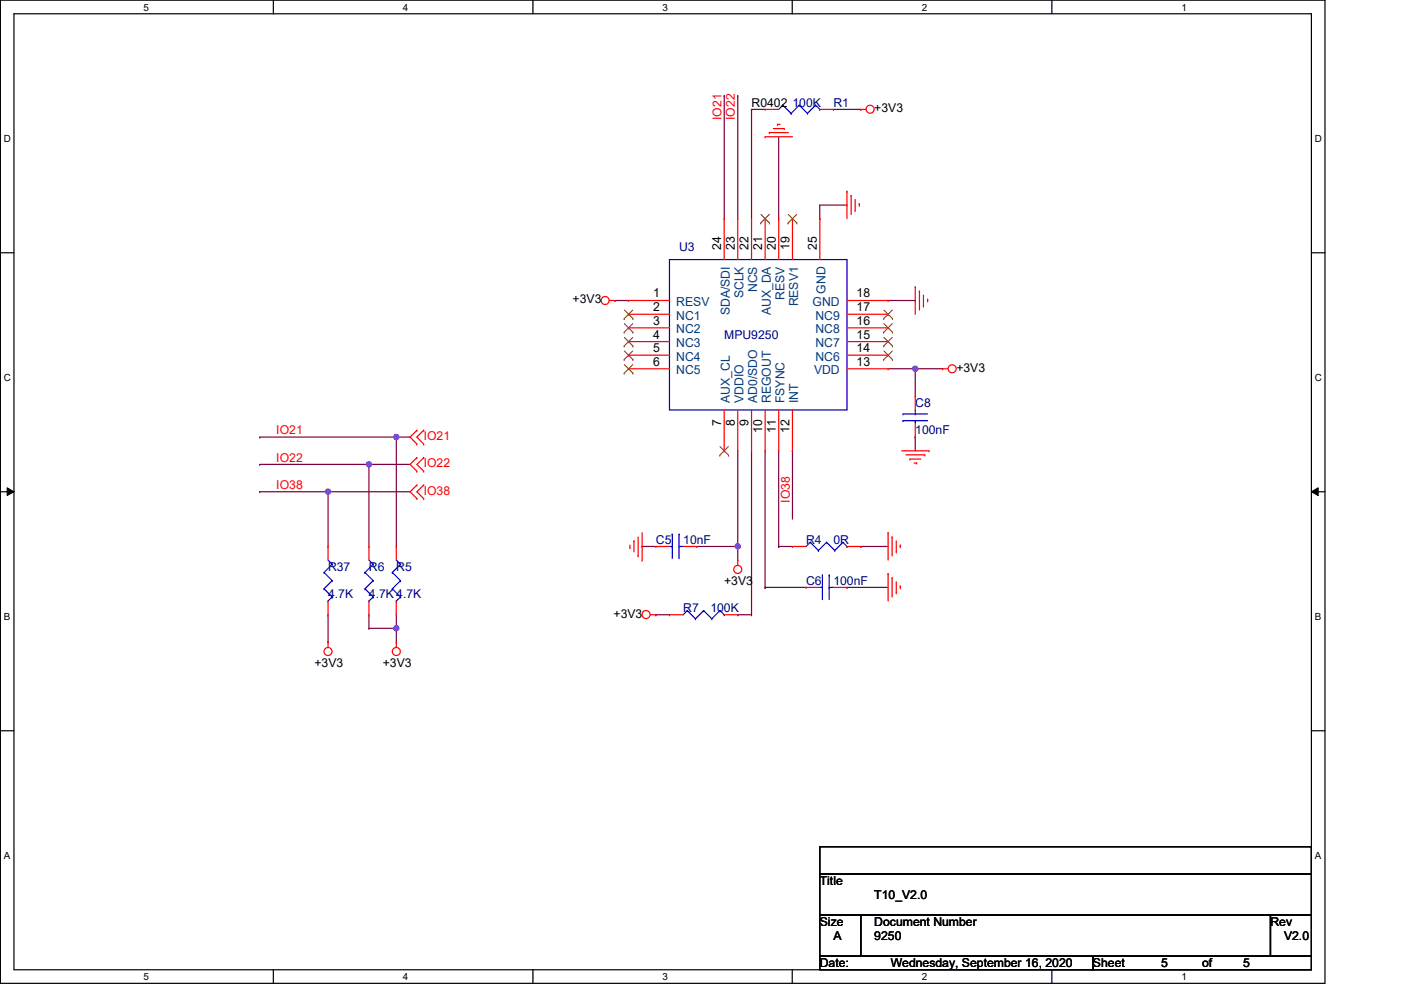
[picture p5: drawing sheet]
<svg xmlns="http://www.w3.org/2000/svg" width="297mm" height="210mm" viewBox="0 0 297 210" stroke-linecap="round" stroke-linejoin="round" font-family="sans-serif">
<path d="M.1 0h280.8v208.5h-280.8zM3 2.9h275v202.7h-275z" fill="none" stroke="#000" stroke-width=".25"/>
<g fill="#fff">
<path d="M30.4 .3h1.2v2.4h-1.2z"/>
<path d="M30.4 205.9h1.2v2.3h-1.2z"/>
</g>
<path d="M58 0v2.9M58 205.6v2.9" fill="none" stroke="#000" stroke-width=".25"/>
<g fill="#fff">
<path d="M85.4 .3h1.2v2.4h-1.2z"/>
<path d="M85.4 205.9h1.2v2.3h-1.2z"/>
</g>
<path d="M113 0v2.9M113 205.6v2.9" fill="none" stroke="#000" stroke-width=".25"/>
<g fill="#fff">
<path d="M140.5 .3h1.1v2.4h-1.1z"/>
<path d="M140.5 205.9h1.1v2.3h-1.1z"/>
</g>
<path d="M168 0v2.9M168 205.6v2.9" fill="none" stroke="#000" stroke-width=".25"/>
<g fill="#fff">
<path d="M195.4 .3h1.2v2.4h-1.2z"/>
<path d="M195.4 205.9h1.2v2.3h-1.2z"/>
</g>
<path d="M223 0v2.9M223 205.6v2.9" fill="none" stroke="#000" stroke-width=".25"/>
<g fill="#fff">
<path d="M250.5 .3h1.1v2.4h-1.1z"/>
<path d="M250.5 205.9h1.1v2.3h-1.1z"/>
<path d="M.8 28.2h1.5v2.4h-1.5z"/>
<path d="M278.8 28.2h1.4v2.4h-1.4z"/>
<path d="M.8 78.9h1.5v2.3h-1.5z"/>
<path d="M278.8 78.9h1.4v2.3h-1.4z"/>
</g>
<path d="M.1 53.6h2.9M278 53.6h2.9" fill="none" stroke="#000" stroke-width=".25"/>
<g fill="#fff">
<path d="M.8 129.6h1.4v2.3h-1.4z"/>
<path d="M278.8 129.6h1.3v2.3h-1.3z"/>
</g>
<path d="M.1 104.3h2.9M278 104.3h2.9" fill="none" stroke="#000" stroke-width=".25"/>
<path d="M1.5 103.4l1.5 .9-1.5 .8zM278 104.3l1.5-.9v1.7z" fill="#000"/>
<path d="M1.5 103.4l1.5 .9-1.5 .8zM278 104.3l1.5-.9v1.7z" fill="none" stroke="#000" stroke-width=".21"/>
<g fill="#fff">
<path d="M.8 180.3h1.4v2.3h-1.4z"/>
<path d="M278.8 180.3h1.3v2.3h-1.3z"/>
</g>
<path d="M.1 154.9h2.9M278 154.9h2.9" fill="none" stroke="#000" stroke-width=".25"/>
<g fill="none" stroke="#7f003f" stroke-width=".25">
<path d="M153.5 20.3h.1M153.5 20.3v26.1M156.4 20.3h.1M156.4 20.3v26.1M159.3 23.2h.1M159.3 23.2v23.2M159.3 23.2h2.9M165.1 29v17.4M176.7 23.2h5.8M182.5 23.2h.1M165.1 46.4h.1M173.8 46.4h.1"/>
<path d="M179.6 43.5h.1M179.6 43.5h-5.8v2.9M130.4 63.7h.1M130.4 63.7h2.9M188.3 63.7h5.8M194.1 63.7h.1M156.4 95.6v23.1M159.3 95.6v34.7M194.1 92.7h.1M194.1 92.7v2.9M156.4 115.9h.1M159.3 130.3h.1"/>
</g>
<circle cx="156.4" cy="115.8" r=".56" fill="#f0f"/>
<circle cx="156.4" cy="115.8" r=".56" fill="none" stroke="#f0f" stroke-width=".25"/>
<path d="M188.3 78.2h5.8M194.1 78.2h.1M162.2 95.6v28.9M136.1 115.9h.1M136.1 115.9h3M147.7 115.9h.1M147.7 115.9h8.7M162.2 124.5h.1M162.2 124.5h8.7M179.6 124.5h.1M179.6 124.5h8.7" fill="none" stroke="#7f003f" stroke-width=".25"/>
<circle cx="194" cy="78.2" r=".56" fill="#f0f"/>
<circle cx="194" cy="78.2" r=".56" fill="none" stroke="#f0f" stroke-width=".25"/>
<path d="M194.1 78.2h.1M194.1 78.2v5.8M194.1 78.2h5.8M78.2 98.5h.1M78.2 98.5h8.7M78.2 98.5v17.4M84 92.7h.1M84 92.7h2.9" fill="none" stroke="#7f003f" stroke-width=".25"/>
<circle cx="78.2" cy="98.5" r=".56" fill="#f0f"/>
<circle cx="78.2" cy="98.5" r=".56" fill="none" stroke="#f0f" stroke-width=".25"/>
<path d="M84 92.7h.1M84 92.7v23.2" fill="none" stroke="#7f003f" stroke-width=".25"/>
<circle cx="84" cy="92.7" r=".56" fill="#f0f"/>
<circle cx="84" cy="92.7" r=".56" fill="none" stroke="#f0f" stroke-width=".25"/>
<path d="M84 133.2h.1M84 130.3v2.9" fill="none" stroke="#7f003f" stroke-width=".25"/>
<circle cx="84" cy="133.2" r=".56" fill="#f0f"/>
<circle cx="84" cy="133.2" r=".56" fill="none" stroke="#f0f" stroke-width=".25"/>
<g fill="none" stroke="#7f003f" stroke-width=".25">
<path d="M55.1 92.7h.1M55.1 98.5h.1M55.1 92.7h28.9M55.1 98.5h23.1M165.1 95.6v20.3M69.6 104.3h.1M69.6 104.3v11.6M165.1 115.9h.1M165.1 115.9h2.9M182.5 115.9h.1M182.5 115.9h5.8M78.2 130.3h.1"/>
<path d="M78.2 133.2h.1M78.2 130.3v2.9M78.2 133.2h5.8M139.1 130.3h.1M139.1 130.3h2.8M156.4 130.3h.1M156.4 130.3h2.9"/>
</g>
<circle cx="69.5" cy="104.2" r=".56" fill="#f0f"/>
<circle cx="69.5" cy="104.2" r=".56" fill="none" stroke="#f0f" stroke-width=".25"/>
<path d="M168 95.6h.1M168 95.6v14.5M55.1 104.3h.1M55.1 104.3h31.8M69.6 104.3h.1M69.6 130.3h.1M69.6 130.3v5.8M84 133.2h.1M84 133.2v2.9" fill="none" stroke="#7f003f" stroke-width=".25"/>
<g fill="none" stroke="#f00" stroke-width=".25">
<path d="M162.2 29h.1M162.2 23.2h.1M162.2 23.2h2.9M162.2 29h5.8M163.1 28.1h.1M163.1 28.1h4M164 27.3h2.3M164.8 26.4h.1M164.8 26.4h.6M166.3 27.3h.1M173.8 23.2h2.9M176.7 23.2h.1"/>
<path d="M182.5 23.2h.1M182.5 23.2h1.1M153.5 46.4h.1M153.5 46.4v8.6M156.4 46.4h.1M156.4 46.4v8.6M159.3 46.4h.1M159.3 46.4v8.6M162.2 46.4h.1M162.2 46.4v8.6M165.1 46.4h.1M165.1 46.4v8.6"/>
<path d="M168 46.4h.1M168 46.4v8.6M173.8 46.4h.1M173.8 46.4v8.6M179.6 40.6h.1M179.6 40.6v5.8M180.5 41.4h.1M180.5 41.4v4.1M181.3 44.6h.1M181.3 42.3v2.3M182.2 43.2h.1M182.2 43.2v.5"/>
<path d="M129.2 63.7h1.2M130.4 63.7h.1M133.3 63.7h.1M133.3 66.6h.1M133.3 69.5h.1M133.3 72.4h.1M133.3 75.3h.1M133.3 78.2h.1M133.3 78.2h8.6M133.3 63.7h8.6M133.3 66.6h8.6M133.3 69.5h8.6"/>
<path d="M133.3 72.4h8.6M133.3 75.3h8.6M179.6 78.2h8.7M179.6 63.7h8.7M179.6 66.6h8.7M179.6 69.5h8.7M179.6 72.4h8.7M179.6 75.3h8.7M188.3 78.2h.1M188.3 75.3h.1M188.3 72.4h.1M188.3 69.5h.1"/>
<path d="M188.3 66.6h.1M188.3 63.7h.1M194.1 60.8h.1M194.1 60.8v5.8M194.9 61.7h.1M194.9 61.7v4M195.8 64.9h.1M195.8 62.6v2.3M196.7 63.5h.1M196.7 63.5v.5M199.9 78.2h.1M199.9 78.2h1.1"/>
<path d="M88.4 97h.1M88.4 99.9h.1M88.4 91.2h.1M88.4 94.1h.1M88.4 97l-1.5 1.5 1.5 1.4M88.4 91.2l-1.5 1.5 1.5 1.4M89.8 99.9h.1M89.8 97h.1M89.8 94.1h.1M89.8 91.2h.1M89.8 97l-1.4 1.5 1.4 1.4M89.8 91.2l-1.4 1.5 1.4 1.4"/>
<path d="M153.5 95.6h.1M153.5 86.9v8.7M156.4 95.6h.1M156.4 86.9v8.7M159.3 95.6h.1M159.3 86.9v8.7M162.2 95.6h.1M162.2 86.9v8.7M165.1 95.6h.1M165.1 86.9v8.7M168 95.6h.1M168 86.9v8.7"/>
<path d="M191.2 95.6h5.8M192.1 96.4h4M192.9 97.3h.1M192.9 97.3h2.3M193.8 98.2h.5M194.1 92.7h.1M194.1 84h.1M194.1 84v2.9M194.1 89.8v2.9M194.3 98.2h.1M196.1 96.4h.1M197 95.6h.1"/>
<path d="M69.6 115.9h.1M69.6 115.9v2.8M78.2 115.9h.1M78.2 115.9v2.8M84 115.9h.1M84 115.9v2.8M88.4 102.8h.1M88.4 105.7h.1M88.4 102.8l-1.5 1.5 1.5 1.4M89.8 105.7h.1M89.8 102.8h.1M89.8 102.8l-1.4 1.5 1.4 1.4"/>
<path d="M133.6 116.1h.1M133.6 115.6v.5M134.4 114.7h.1M134.4 114.7v2.3M135.3 117.9h.1M135.3 113.8v4.1M136.1 118.7h.1M136.1 112.9v5.8M139.1 115.9h.1M139.1 115.9h2.8M144.9 115.9h2.8M147.7 115.9h.1"/>
<path d="M156.4 118.7h.1M156.4 118.7v1.2M168 115.9h.1M168 115.9h2.9M179.6 115.9h2.9M182.5 115.9h.1M188.3 112.9h.1M188.3 112.9v5.8M189.1 113.8h.1M189.1 113.8v4.1M190 117h.1M190 114.7v2.3"/>
<path d="M190.9 115.6h.1M190.9 115.6v.5M69.6 136.1h.1M69.6 130.3h.1M69.6 127.4v2.9M69.6 136.1v1.2M78.2 130.3h.1M78.2 127.4v2.9M84 136.1h.1M84 130.3h.1M84 127.4v2.9M84 136.1v1.2"/>
<path d="M137.9 130.3h1.2M139.1 130.3h.1M141.9 130.3h.1M141.9 130.3h3M153.5 130.3h2.9M156.4 130.3h.1M170.9 124.5h.1M170.9 124.5h2.9M176.7 124.5h2.9M179.6 124.5h.1M188.3 121.6h.1M188.3 121.6v5.8"/>
<path d="M189.1 122.5h.1M189.1 122.5v4.1M190 125.7h.1M190 123.4v2.3M190.9 124.2h.1M190.9 124.2v.6"/>
<circle cx="184.5" cy="23.2" r=".85"/>
<circle cx="128.3" cy="63.7" r=".85"/>
<circle cx="201.9" cy="78.2" r=".85"/>
<circle cx="69.5" cy="138.1" r=".85"/>
<circle cx="84" cy="138.1" r=".85"/>
<circle cx="137" cy="130.3" r=".85"/>
<circle cx="156.4" cy="120.7" r=".85"/>
</g>
<path d="M173.8 179.5h104.2v5.8h-104.2zM173.8 185.3h104.2v8.7h-104.2zM173.8 194h8.7v8.7h-8.7zM182.5 194h86.9v8.7h-86.9zM269.4 194h8.6v8.7h-8.6zM173.8 202.7h57.9v2.9h-57.9zM231.7 202.7h46.3v2.9h-46.3z" fill="none" stroke="#000" stroke-width=".25"/>
<g fill="none" stroke="#00f" stroke-width=".25">
<path d="M166 22.3h.1M166 22.3l-.9 .9M166 22.3l1.7 1.7M167.7 24h.1M169.5 22.3h.1M169.5 22.3l-1.8 1.7M169.5 22.3l1.7 1.7M171.2 24h.1M172.9 22.3h.1M172.9 22.3l-1.7 1.7M172.9 22.3l.9 .9M173.8 23.2h.1"/>
<path d="M141.9 55h37.7v31.9h-37.7zM191.5 87.8h.1M191.5 89.2h.1M191.5 87.8h5.2M191.5 89.2h5.2M194.1 89.2h.1M194.1 87.8h.1M194.1 86.9v.9M194.1 89.2v.6M69.6 118.7l.8 .9M70.4 119.6h.1M70.4 119.6l-1.7 1.8"/>
<path d="M78.2 118.7l.9 .9M79.1 119.6h.1M79.1 119.6l-1.7 1.8M84 118.7l.9 .9M84.9 119.6h.1M84.9 119.6l-1.7 1.8M141.9 115.9h.6M142.5 115.9h.1M142.5 113.2h.1M142.5 113.2v5.2M144 113.2h.1M144 115.9h.1"/>
<path d="M144 115.9h.9M144 113.2v5.2M171.8 115h.1M171.8 115l-.9 .9M171.8 115l1.7 1.7M173.5 116.7h.1M175.3 115h.1M175.3 115l-1.8 1.7M175.3 115l1.7 1.7M177 116.7h.1M178.7 115h.1M178.7 115l-1.7 1.7"/>
<path d="M178.7 115l.9 .9M179.6 115.9h.1M68.7 121.4h.1M68.7 124.8h.1M68.7 121.4l1.7 1.7M68.7 124.8l1.7 1.8M69.6 127.4h.1M70.4 123.1h.1M70.4 126.6h.1M70.4 123.1l-1.7 1.7M70.4 126.6l-.8 .8M77.4 121.4h.1"/>
<path d="M77.4 124.8h.1M77.4 121.4l1.7 1.7M77.4 124.8l1.7 1.8M78.2 127.4h.1M79.1 123.1h.1M79.1 126.6h.1M79.1 123.1l-1.7 1.7M79.1 126.6l-.9 .8M83.2 121.4h.1M83.2 124.8h.1M83.2 121.4l1.7 1.7M83.2 124.8l1.7 1.8"/>
<path d="M84 127.4h.1M84.9 123.1h.1M84.9 126.6h.1M84.9 123.1l-1.7 1.7M84.9 126.6l-.9 .8M145.7 129.5h.1M145.7 129.5l-.8 .8M145.7 129.5l1.7 1.7M147.4 131.2h.1M149.2 129.5h.1M149.2 129.5l-1.8 1.7M149.2 129.5l1.7 1.7"/>
<path d="M150.9 131.2h.1M152.7 129.5h.1M152.7 129.5l-1.8 1.7M152.7 129.5l.8 .8M153.5 130.3h.1M173.8 124.5h.6M174.4 124.5h.1M174.4 121.9h.1M174.4 121.9v5.2M175.8 121.9h.1M175.8 124.5h.1M175.8 124.5h.9"/>
<path d="M175.8 121.9v5.2"/>
</g>
<g fill="none" stroke="#7f3f00" stroke-width=".21">
<path d="M161.3 47.3h.1M161.3 45.5l1.8 1.8M163.1 45.5l-1.8 1.8M163.1 47.3h.1M167.1 47.3h.1M167.1 45.5l1.8 1.8M168.9 45.5l-1.8 1.8M168.9 47.3h.1M132.3 67.6h.1M132.3 70.4h.1M132.3 73.4h.1M132.3 76.2h.1"/>
<path d="M132.3 79.1h.1M132.4 65.7l1.8 1.9M132.4 68.6l1.8 1.8M132.4 71.5l1.8 1.9M132.4 74.4l1.8 1.8M132.4 77.3l1.8 1.8M134.2 65.7l-1.9 1.9M134.2 68.6l-1.9 1.8M134.2 71.5l-1.9 1.9M134.2 74.4l-1.9 1.8M134.2 77.3l-1.9 1.8M134.2 67.6h.1"/>
<path d="M134.2 70.4h.1M134.2 73.4h.1M134.2 76.2h.1M134.2 79.1h.1M187.4 76.2h.1M187.4 73.4h.1M187.4 70.4h.1M187.4 67.6h.1M187.4 74.4l1.8 1.8M187.4 71.5l1.8 1.9M187.4 68.6l1.8 1.8M187.4 65.7l1.8 1.9"/>
<path d="M189.2 74.4l-1.8 1.8M189.2 71.5l-1.8 1.9M189.2 68.6l-1.8 1.8M189.2 65.7l-1.8 1.9M189.2 76.2h.1M189.2 73.4h.1M189.2 70.4h.1M189.2 67.6h.1M152.6 96.5h.1M152.7 94.7l1.8 1.8M154.4 94.7l-1.8 1.8M154.5 96.5h.1"/>
</g>
<circle cx="156.4" cy="115.8" r=".56" fill="#f0f"/>
<circle cx="156.4" cy="115.8" r=".56" fill="none" stroke="#f0f" stroke-width=".25"/>
<circle cx="194" cy="78.2" r=".56" fill="#f0f"/>
<circle cx="194" cy="78.2" r=".56" fill="none" stroke="#f0f" stroke-width=".25"/>
<circle cx="78.2" cy="98.5" r=".56" fill="#f0f"/>
<circle cx="78.2" cy="98.5" r=".56" fill="none" stroke="#f0f" stroke-width=".25"/>
<circle cx="84" cy="92.7" r=".56" fill="#f0f"/>
<circle cx="84" cy="92.7" r=".56" fill="none" stroke="#f0f" stroke-width=".25"/>
<circle cx="84" cy="133.2" r=".56" fill="#f0f"/>
<circle cx="84" cy="133.2" r=".56" fill="none" stroke="#f0f" stroke-width=".25"/>
<circle cx="69.5" cy="104.2" r=".56" fill="#f0f"/>
<circle cx="69.5" cy="104.2" r=".56" fill="none" stroke="#f0f" stroke-width=".25"/>
<g font-size="2.6">
<text x="159.3" y="22.6">R0402</text>
<text x="185.4" y="23.8">+3V3</text>
<text x="152.9" y="53" transform="rotate(-90 152.9 53)">24</text>
<text x="155.8" y="53" transform="rotate(-90 155.8 53)">23</text>
<text x="158.7" y="53" transform="rotate(-90 158.7 53)">22</text>
<text x="161.6" y="53" transform="rotate(-90 161.6 53)">21</text>
<text x="164.5" y="53" transform="rotate(-90 164.5 53)">20</text>
<text x="167.4" y="53" transform="rotate(-90 167.4 53)">19</text>
<text x="173.2" y="53" transform="rotate(-90 173.2 53)">25</text>
<text x="121.4" y="64.3">+3V3</text>
<text x="138.5" y="63.1">1</text>
<text x="138.5" y="66">2</text>
<text x="181.6" y="66">17</text>
<text x="181.6" y="63.1">18</text>
<text x="138.5" y="68.9">3</text>
<text x="138.5" y="71.8">4</text>
<text x="181.6" y="71.8">15</text>
<text x="181.6" y="68.9">16</text>
<text x="138.5" y="74.7">5</text>
<text x="138.5" y="77.6">6</text>
<text x="181.6" y="77.6">13</text>
<text x="181.6" y="74.7">14</text>
<text x="202.8" y="78.8">+3V3</text>
<text x="152.9" y="90.4" transform="rotate(-90 152.9 90.4)">7</text>
<text x="155.8" y="90.4" transform="rotate(-90 155.8 90.4)">8</text>
<text x="158.7" y="90.4" transform="rotate(-90 158.7 90.4)">9</text>
<text x="161.6" y="91.8" transform="rotate(-90 161.6 91.8)">10</text>
<text x="164.5" y="91.8" transform="rotate(-90 164.5 91.8)">11</text>
<text x="167.4" y="91.8" transform="rotate(-90 167.4 91.8)">12</text>
<text x="153.5" y="124">+3V3</text>
<text x="130.1" y="130.9">+3V3</text>
<text x="66.7" y="141.4">+3V3</text>
<text x="81.1" y="141.4">+3V3</text>
<text x="173.8" y="187.7">Title</text>
<text x="185.4" y="190.6">T10_V2.0</text>
<text x="173.8" y="196.3">Size</text>
<text x="185.4" y="196.3">Document Number</text>
<text x="269.4" y="196.3">Rev</text>
<text x="176.7" y="199.3">A</text>
<text x="185.4" y="199.3">9250</text>
<text x="272.2" y="199.3">V2.0</text>
<text x="173.8" y="205.1">Date:</text>
<text x="188.8" y="205.1">Wednesday, September 16, 2020</text>
<text x="231.7" y="205.1">Sheet</text>
<text x="246.2" y="205.1">5</text>
<text x="254.9" y="205.1">of</text>
<text x="263.6" y="205.1">5</text>
</g>
<g font-size="2.6" fill="#00007f">
<text x="168" y="22.6">100K</text>
<text x="176.7" y="22.6">R1</text>
<text x="144" y="53.3">U3</text>
<text x="153.5" y="71.8">MPU9250</text>
<text x="194.1" y="86.3">C8</text>
<text x="194.1" y="92.1">100nF</text>
<text x="139.1" y="115.3">C5</text>
<text x="144.9" y="115.3">10nF</text>
<text x="170.9" y="115.3">R4</text>
<text x="176.7" y="115.3">0R</text>
<text x="69.6" y="121.1">R37</text>
<text x="78.2" y="121.1">R6</text>
<text x="84" y="121.1">R5</text>
<text x="170.9" y="124">C6</text>
<text x="176.7" y="124">100nF</text>
<text x="69.6" y="126.9">4.7K</text>
<text x="78.2" y="126.9">4.7K 4.7K</text>
<text x="144.9" y="129.8">R7</text>
<text x="150.6" y="129.8">100K</text>
</g>
<g font-size="2.6" fill="#f00">
<text x="152.9" y="25.5" transform="rotate(-90 152.9 25.5)">IO21</text>
<text x="155.8" y="25.5" transform="rotate(-90 155.8 25.5)">IO22</text>
<text x="58.6" y="92.1">IO21</text>
<text x="89.8" y="93.3">IO21</text>
<text x="58.6" y="97.9">IO22</text>
<text x="89.8" y="99.1">IO22</text>
<text x="58.6" y="103.7">IO38</text>
<text x="89.8" y="104.9">IO38</text>
<text x="167.4" y="106.6" transform="rotate(-90 167.4 106.6)">IO38</text>
</g>
<g font-size="2.6" fill="#003f7f">
<text x="143.4" y="64.9">RESV</text>
<text x="157.6" y="63.2" transform="rotate(-90 157.6 63.2)">SCLK</text>
<text x="160.6" y="61.9" transform="rotate(-90 160.6 61.9)">NCS</text>
<text x="166.3" y="63.5" transform="rotate(-90 166.3 63.5)">RESV</text>
<text x="169.2" y="65" transform="rotate(-90 169.2 65)">RESV1</text>
<text x="172.3" y="64.9">GND</text>
<text x="175" y="62.2" transform="rotate(-90 175 62.2)">GND</text>
<text x="143.4" y="67.8">NC1</text>
<text x="143.4" y="70.7">NC2</text>
<text x="154.8" y="66.8" transform="rotate(-90 154.8 66.8)">SDA/SDI</text>
<text x="163.4" y="66.8" transform="rotate(-90 163.4 66.8)">AUX_DA</text>
<text x="172.9" y="70.7">NC8</text>
<text x="172.9" y="67.8">NC9</text>
<text x="143.4" y="73.6">NC3</text>
<text x="143.4" y="76.5">NC4</text>
<text x="172.9" y="76.5">NC6</text>
<text x="172.9" y="73.6">NC7</text>
<text x="143.4" y="79.4">NC5</text>
<text x="172.6" y="79.4">VDD</text>
<text x="154.8" y="85.5" transform="rotate(-90 154.8 85.5)">AUX_CL</text>
<text x="157.6" y="85.5" transform="rotate(-90 157.6 85.5)">VDDIO</text>
<text x="160.6" y="85.5" transform="rotate(-90 160.6 85.5)">AD0/SDO</text>
<text x="163.4" y="85.5" transform="rotate(-90 163.4 85.5)">REGOUT</text>
<text x="166.3" y="85.5" transform="rotate(-90 166.3 85.5)">FSYNC</text>
<text x="169.2" y="85.5" transform="rotate(-90 169.2 85.5)">INT</text>
</g>
<g font-size="2.1">
<text x="30.4" y="2.2">5</text>
<text x="85.4" y="2.2">4</text>
<text x="140.5" y="2.2">3</text>
<text x="195.4" y="2.2">2</text>
<text x="250.5" y="2.2">1</text>
<text x=".8" y="30.1">D</text>
<text x="278.8" y="30.1">D</text>
<text x=".8" y="80.8">C</text>
<text x="278.8" y="80.8">C</text>
<text x=".8" y="131.5">B</text>
<text x="278.8" y="131.5">B</text>
<text x=".8" y="182.2">A</text>
<text x="278.8" y="182.2">A</text>
<text x="30.4" y="207.8">5</text>
<text x="85.4" y="207.8">4</text>
<text x="140.5" y="207.8">3</text>
<text x="195.4" y="207.8">2</text>
<text x="250.5" y="207.8">1</text>
</g>
</svg>
